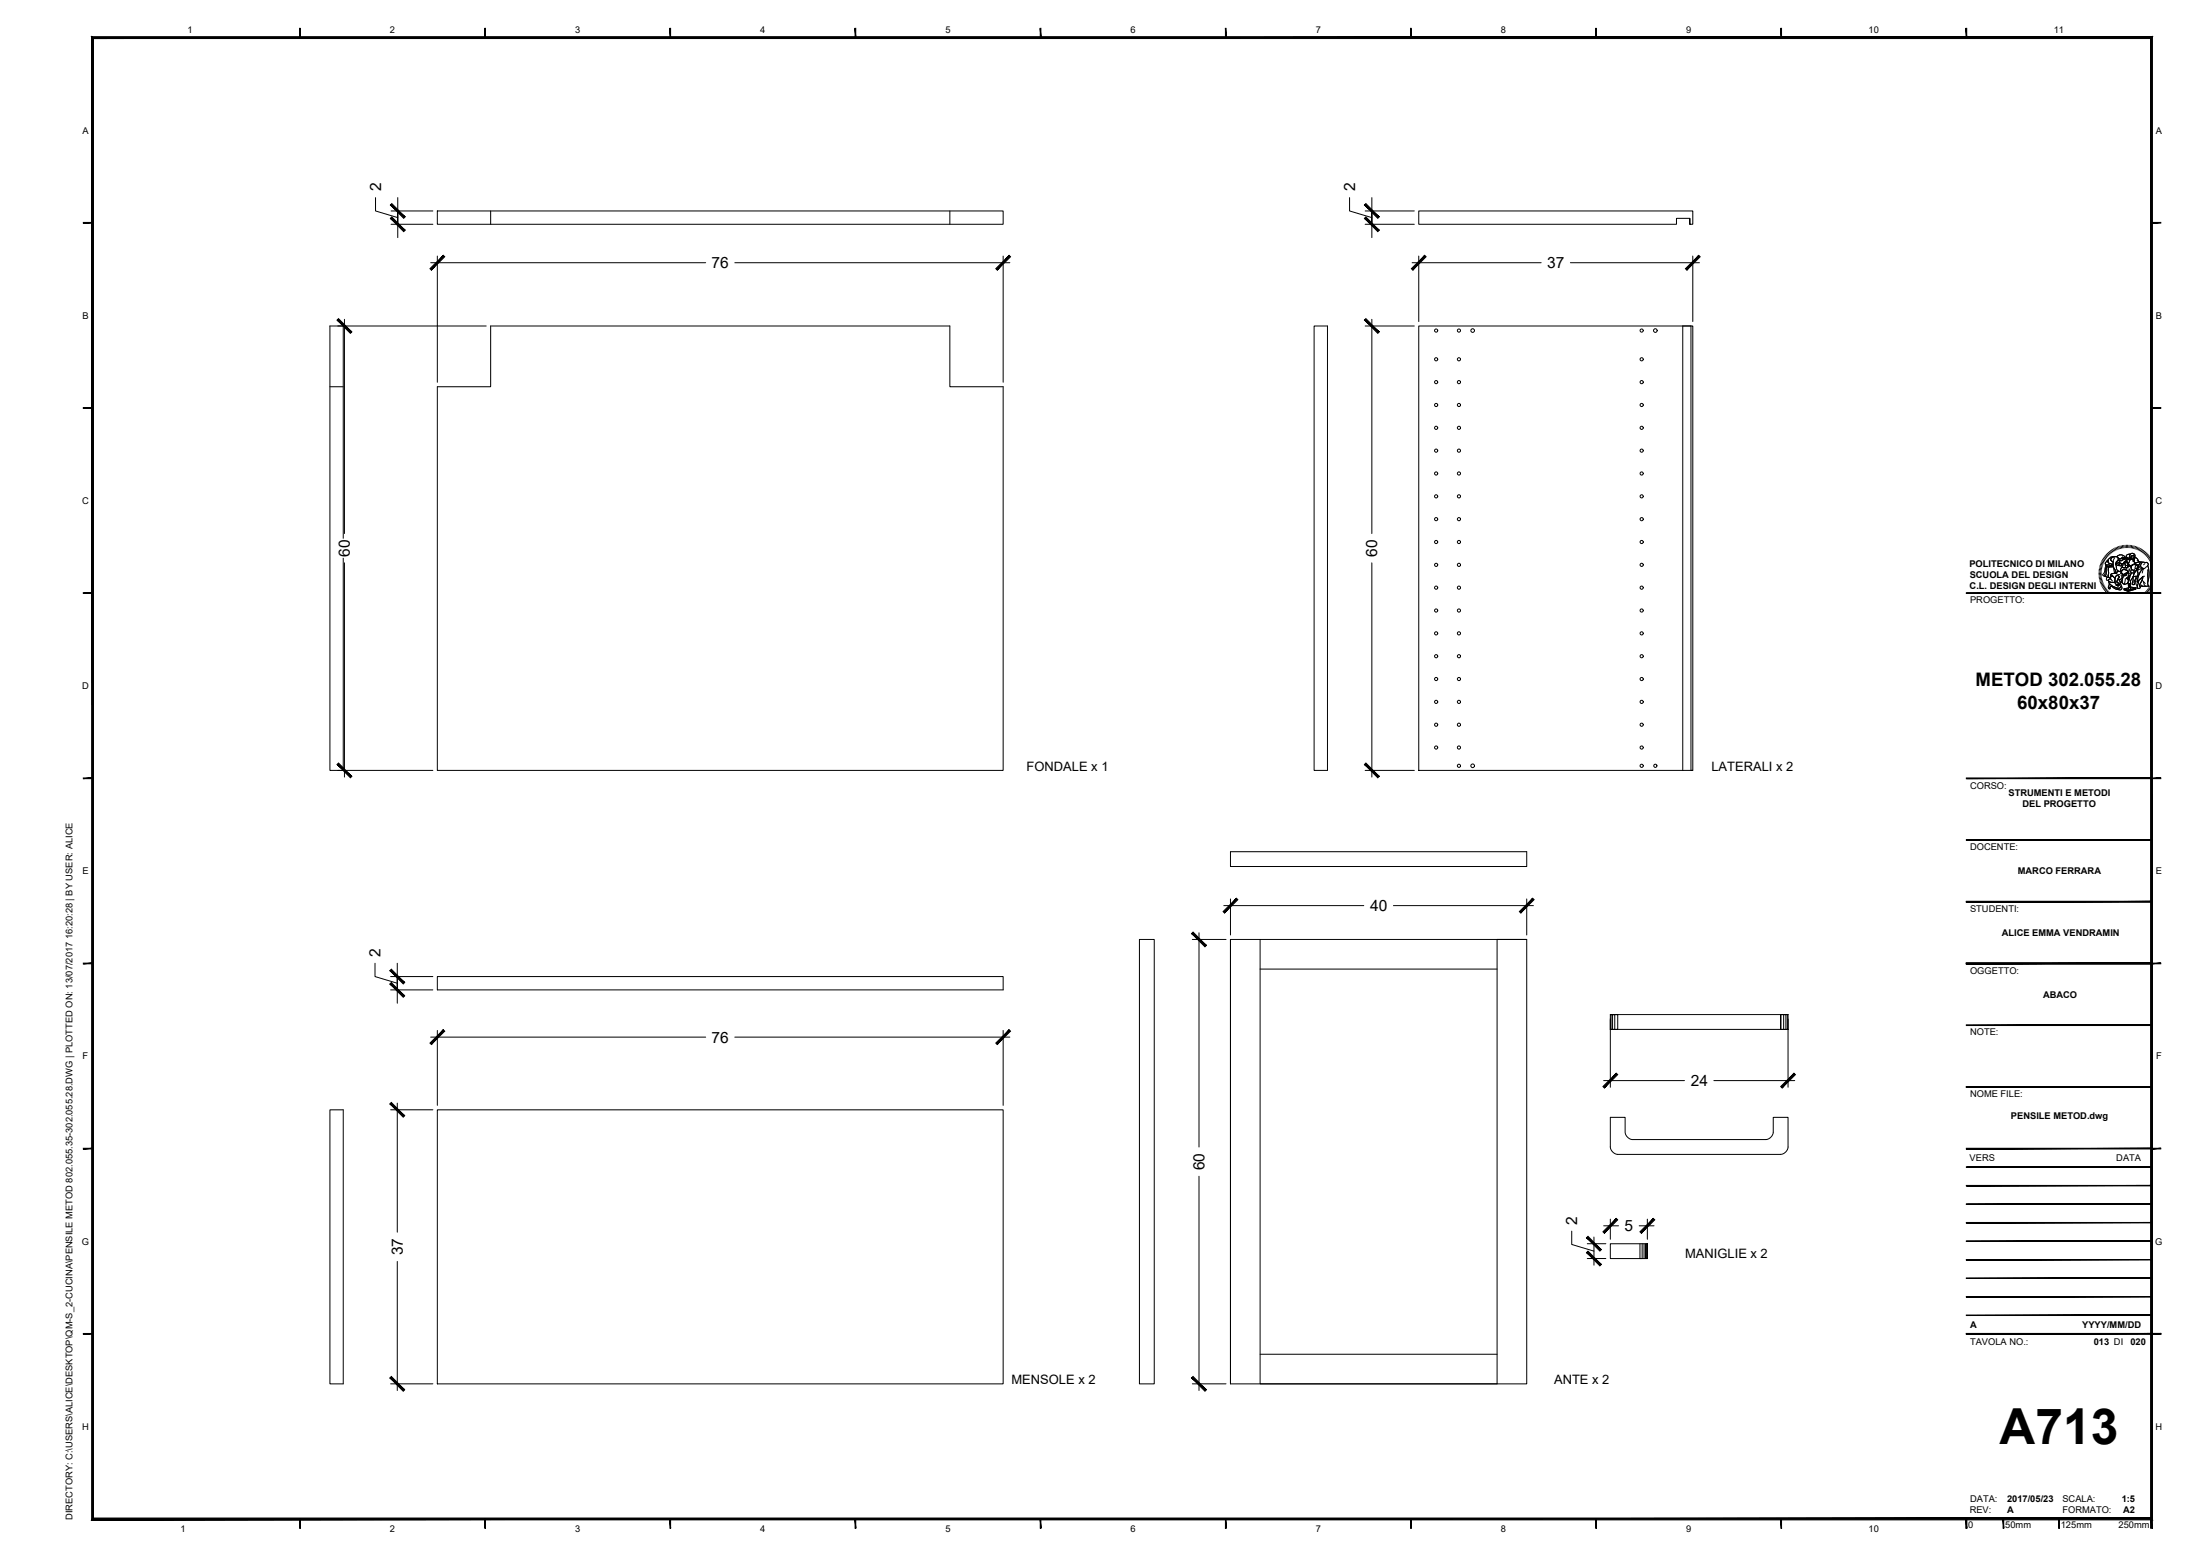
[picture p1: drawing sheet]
<svg xmlns="http://www.w3.org/2000/svg" width="594mm" height="420mm" viewBox="0 0 594 420" stroke-linecap="round" stroke-linejoin="round" font-family="sans-serif">
<!-- layer: A-FURN -->
<g fill="none" stroke="#000" stroke-width=".27">
<path d="M118.1 57h152.8v3.6h-152.8zM132.5 57v3.6M256.5 57v3.6M456.3 59v1.6h.8v-3.6h-74v3.6h69.6v-1.6h3.6v1.6M89.1 88h3.6v120h-3.6zM132.5 88h124v16.4h14.4v103.6h-152.8v-103.6h14.4zM354.9 88h3.6v120h-3.6zM383.1 88h74v120h-74zM89.1 104.4h3.6M454.4 208v-120h2.2v120h.5M332.3 230h80v4h-80zM307.7 253.7h4v120h-4z"/>
<path d="M332.3 253.7v120h80v-120h-80v120M340.3 253.7v120h64v-120h8M118.1 263.7h152.8v3.6h-152.8zM340.3 261.7h64M434.8 274h2v4h-2h.2v-4M434.8 274v4h48v-4M434.8 274h48M435.4 278v-4h.6v4M480.8 274v4M481.6 278v-4h.6v4M482.6 274v4h.2h-2v-4h2M89.1 299.7h3.6v74h-3.6z"/>
<path d="M118.1 299.7h152.8v74h-152.8zM434.8 301.7h4v4a2.25 2.25 0 0 0 2 2h36a2.25 2.25 0 0 0 2-2v-4h4v8a2.25 2.25 0 0 1-2 2h-44a2.25 2.25 0 0 1-2-2zM434.8 335.8h10v4v-4v4h-10zM442.8 335.8v4h.4M443.4 335.8v4M443.9 335.8v4M444.3 335.8v4M444.6 335.8v4M340.3 365.7h64"/>
<circle cx="387.8" cy="89.3" r=".43"/>
<circle cx="387.8" cy="97" r=".43"/>
<circle cx="394" cy="97" r=".43"/>
<circle cx="394" cy="89.3" r=".43"/>
<circle cx="397.7" cy="89.3" r=".49"/>
<circle cx="443.3" cy="89.3" r=".43"/>
<circle cx="443.3" cy="97" r=".43"/>
<circle cx="447" cy="89.3" r=".49"/>
<circle cx="387.8" cy="103.2" r=".43"/>
<circle cx="387.8" cy="115.5" r=".43"/>
<circle cx="387.8" cy="109.4" r=".43"/>
<circle cx="394" cy="109.4" r=".43"/>
<circle cx="394" cy="103.2" r=".43"/>
<circle cx="394" cy="115.5" r=".43"/>
<circle cx="443.3" cy="115.5" r=".43"/>
<circle cx="443.3" cy="103.2" r=".43"/>
<circle cx="443.3" cy="109.4" r=".43"/>
<circle cx="387.8" cy="134" r=".43"/>
<circle cx="387.8" cy="121.7" r=".43"/>
<circle cx="387.8" cy="127.9" r=".43"/>
<circle cx="394" cy="121.7" r=".43"/>
<circle cx="394" cy="134" r=".43"/>
<circle cx="394" cy="127.9" r=".43"/>
<circle cx="443.3" cy="134" r=".43"/>
<circle cx="443.3" cy="127.9" r=".43"/>
<circle cx="443.3" cy="121.7" r=".43"/>
<circle cx="387.8" cy="158.7" r=".43"/>
<circle cx="387.8" cy="140.2" r=".43"/>
<circle cx="387.8" cy="152.5" r=".43"/>
<circle cx="387.8" cy="146.4" r=".43"/>
<circle cx="394" cy="140.2" r=".43"/>
<circle cx="394" cy="158.7" r=".43"/>
<circle cx="394" cy="152.5" r=".43"/>
<circle cx="394" cy="146.4" r=".43"/>
<circle cx="443.3" cy="140.2" r=".43"/>
<circle cx="443.3" cy="152.5" r=".43"/>
<circle cx="443.3" cy="158.7" r=".43"/>
<circle cx="443.3" cy="146.4" r=".43"/>
<circle cx="387.8" cy="177.2" r=".43"/>
<circle cx="387.8" cy="164.9" r=".43"/>
<circle cx="387.8" cy="171" r=".43"/>
<circle cx="394" cy="164.9" r=".43"/>
<circle cx="394" cy="177.2" r=".43"/>
<circle cx="394" cy="171" r=".43"/>
<circle cx="443.3" cy="171" r=".43"/>
<circle cx="443.3" cy="164.9" r=".43"/>
<circle cx="443.3" cy="177.2" r=".43"/>
<circle cx="387.8" cy="189.5" r=".43"/>
<circle cx="387.8" cy="183.4" r=".43"/>
<circle cx="387.8" cy="195.7" r=".43"/>
<circle cx="394" cy="189.5" r=".43"/>
<circle cx="394" cy="183.4" r=".43"/>
<circle cx="394" cy="195.7" r=".43"/>
<circle cx="443.3" cy="189.5" r=".43"/>
<circle cx="443.3" cy="183.4" r=".43"/>
<circle cx="443.3" cy="195.7" r=".43"/>
<circle cx="387.8" cy="201.9" r=".43"/>
<circle cx="394" cy="206.8" r=".43"/>
<circle cx="394" cy="201.9" r=".43"/>
<circle cx="397.7" cy="206.8" r=".49"/>
<circle cx="443.3" cy="201.9" r=".43"/>
<circle cx="443.3" cy="206.8" r=".43"/>
<circle cx="447" cy="206.8" r=".43"/>
</g>
<!-- layer: G-ANNO-LOGO -->
<g fill="none" stroke="#000" stroke-width=".27">
<path d="M566.8 154.8h.6M566.8 154.5h.6M566.8 154.1l.7 .1M566.8 153.8l.7 .1M566.9 153.4l.7 .1M567 153.1l.6 .1M567.1 152.7l.6 .2M567.2 152.4l.6 .2M567.3 152l.6 .3M567.4 151.7l.6 .3M567.4 155.2h-.6M567.5 155.5h-.7"/>
<path d="M567.5 155.8l-.7 .1M567.5 156.1l-.6 .2M567.6 151.4l.6 .3M567.6 156.4l-.6 .2M567.7 156.8l-.7 .1M567.7 151.1l.6 .3M567.8 157.1l-.7 .2M567.9 157.4l-.6 .2M567.9 150.8l.6 .3M568 157.7l-.6 .3M568.1 150.5l.6 .4M568.2 158l-.6 .3"/>
<path d="M568.3 158.3l-.6 .3M568.3 150.2l.6 .4M568.5 158.5l-.6 .4M568.6 149.9l.5 .5M568.6 152.5h.7a.83 .83 0 0 0 1.3-.1l.1 .6-1 .1a.79 .79 0 0 1-1.1-.5zM568.7 152.5v.4M568.7 158.8l-.6 .4M568.8 149.6l.5 .5M568.8 153l-.2 .4-.2 1.5-.3 .6 .4 .2M568.9 159.1l-.6 .4M569 151.4l.3-.2-.1 .3a.81 .81 0 0 0 1 .8l.3 .1-.1 .2a.74 .74 0 0 1-1.1-.1l-.3 .1a.5 .5 0 0 1-.5-.4 .5 .5 0 0 1 .3-.6zM569.1 149.4l.4 .5"/>
<path d="M569.1 159.3l-.6 .5M569.1 153l.4 .1-.2 .4 .1 1.3-.1 1-.1 .1a.43 .43 0 0 1-.6-.2 .43 .43 0 0 1 .1-.6l.1-1.4zM569.1 153l-.3 .6-.1 1.5-.2 .6 .7 .2M569.3 151.2l-.6 .6a.44 .44 0 0 0-.2 .5 .44 .44 0 0 0 .5 .3h.6a.64 .64 0 0 0 1-.2M569.3 159.6l-.5 .4M569.3 149.1l.5 .6M569.3 156.6a1.21 1.21 0 0 0 1.8 .5M569.4 150.9l.6-.5 1.3-.1a1 1 0 0 0-1.2 1l.5 .3v.8l-.5-.1a.75 .75 0 0 1-.9-.8zM569.5 157v.5l.8 .7 1.9 .8M569.5 156.9l.5 .3 1.1-.1 .1 .5 .3 .3v.2l.2-.2 .3 .4-.2-.6 .4 .5-.2-.5 .4 .1-.8-.7 .3-.7 .4 .2 .3 1a.88 .88 0 0 1-.2 1.2 .88 .88 0 0 1-1.2-.2l-1.6-1zM569.5 159.8l-.5 .5M569.5 153.1l1.2-.1 .6 1.2-.1 .5-.4 .1a.6 .6 0 0 0-.8 .7l.2 .1-.4 .5a.56 .56 0 0 1-.5-.9v-1.7z"/>
<path d="M569.5 153.1l-.2 .6v2.1M569.6 148.9l.4 .5M569.6 157.6l1.6 1a1.01 1.01 0 0 0 1.6-.4 .65 .65 0 0 1 0 1 .65 .65 0 0 1-.9 0l-1.3-.6a.45 .45 0 0 0-.5-.3 .45 .45 0 0 0-.3 .5v.2h-.3a.84 .84 0 0 1 0-1.2zM569.6 157.6l-.1 .2a.84 .84 0 0 0 0 1.2l.4-.2-.2-.1a.49 .49 0 0 1 .4-.4 .49 .49 0 0 1 .5 .3l.9 .5a1.04 1.04 0 0 0 1.5-.1l-.2-.8M569.8 156.1a.5 .5 0 0 0-.8-.2 .5 .5 0 0 0 .1 .8 .72 .72 0 0 1 .7-.4 .72 .72 0 0 1 .6 .6h.1M569.9 148.7l.4 .5M570 155.7l.4-.2 .2 .1a.73 .73 0 0 1 .5 1v.5a1.19 1.19 0 0 1-1.8-.5l.7-.2-.2-.3zM570.1 155l1.1-.3 .3 .1 .2-.4 .5-.1 .6 .2 .3 .5a1.02 1.02 0 0 1 0 1.1 1.02 1.02 0 0 1-1 .4l-.1-.3a.47 .47 0 0 0 .1-.8 .47 .47 0 0 0-.8 .3l-.1 .4-.8-.6a.3 .3 0 0 1-.4 0 .3 .3 0 0 1 .1-.5zM570.2 148.5l.3 .5M570.3 150.6l.8-.3a.75 .75 0 0 1 .9 .6 .75 .75 0 0 1-.5 .9l-.3 .5 .2 .3a1.43 1.43 0 0 0 .6 1.5l.2 .2-.5 .1-.1 .4a.39 .39 0 0 1-.4-.2 .39 .39 0 0 1 0-.5l-.5-1.1-.1-1.3a.62 .62 0 0 1-.5-.4 .62 .62 0 0 1 .2-.7zM570.4 155.4l.7 .7M570.4 155.5l-.5 .4 .1 .5"/>
<path d="M570.5 148.3l.3 .6M570.7 153l-2-.1-.3 .4-.1 1.2-.5 .7 .3 .3M570.8 148.1l.3 .6M570.8 153.4l.2 1.3M571 150.6l-.4 .8v1.1l.6 1.5a.55 .55 0 0 0 .3 .8l.2-.4 .5-.2a1.05 1.05 0 0 1-.7-1.4 .95 .95 0 0 1 .3-1.3 .83 .83 0 0 0-.1-1.1 .83 .83 0 0 0-1-.1l-.8 .2-.6 .5-.1 .5a.83 .83 0 0 0 1 .8l.3 .1M571.1 148l.3 .6M571.2 154.7l-.4 .1a.61 .61 0 0 0-.8 .7l.2 .1M571.3 150.3a1.01 1.01 0 0 0-1.3 1l.6 .3M571.4 147.8l.3 .6M571.5 155.4a.47 .47 0 0 1 .7 .2 .47 .47 0 0 1-.2 .6l-.4 .9 .8 .8-.4-.2 .2 .5-.4-.5 .1 .6-.2-.4-.2 .2v-.2l-.4-.6 .1-1.2zM571.5 155.4a.47 .47 0 0 1 .7 .2 .47 .47 0 0 1-.2 .6l-.4 .9 .8 .8-.4-.2 .1 .5-.3-.5 .1 .6-.2-.4-.2 .2v-.2l-.4-.6v-1.1zM571.5 152.2l.8-.3 .3 .2-.4 .2 .2 .4a.61 .61 0 0 1-.9-.5z"/>
<path d="M571.6 151.6l.9-.4-.1 .6-1.1 .5zM571.6 152.2a.57 .57 0 0 0 .8 .5M571.7 150.4l.7-.6 1.1 .2a.3 .3 0 0 1 .3 .5 .3 .3 0 0 1-.5 0l-.2-.1-.5 .5-.6-.2M571.8 147.7l.2 .6M571.8 150.1l1.1-.3 .7 .4a.23 .23 0 0 1 .2 .3 .23 .23 0 0 1-.3 .1l-.4-.2-.4 .5h-.4l-.6-.5zM572 150.7l.7 .2 .5-.5 .3 .2-.2 .6-.4 .2-.5-.2-.5 .2zM572.1 147.6l.2 .6M572.2 154.3l.6 .2 .4 .6a.77 .77 0 0 1-.3 1.1M572.3 152.2h.8l-.2 .1a.37 .37 0 0 1-.3 .5 .37 .37 0 0 1-.4-.4zM572.3 156.6l.3 1a.8 .8 0 0 1 .1 .9 .8 .8 0 0 1-.9 .3M572.3 151.9l.3 .2M572.4 151.6v.2l-1.1 .5"/>
<path d="M572.4 155.1l-.8 .2M572.4 147.5l.2 .6M572.5 151.3l-.4 .5M572.6 154.8l.7 .5M572.7 152.1a.34 .34 0 0 0-.4 .4 .34 .34 0 0 0 .4 .3 .34 .34 0 0 0 .2-.5l.2-.1-.6 .1M572.7 155.3a.7 .7 0 0 1 .2 .9 .7 .7 0 0 1-1 .2M572.8 154.5l.1-.4a.9 .9 0 0 1 1.3-.1l.3 .3a.26 .26 0 0 1 .1 .4 .26 .26 0 0 1-.4 0l-1 .4 .6 .4 .4-.3 .1-.4a.43 .43 0 0 0 .3-.4 .43 .43 0 0 0-.4-.4l-.9-.2-.5 .7-.2-.1v-.5l.5-.8 .2 .2h1.1l.5-.4v-.3l.6 .2 .1 1a.64 .64 0 0 0-.1 1l-.3 .6-.4 .1-.2 .6h-.4l.3 .3 .3-.1-.1 .4 .2-.3-.3 1.1a.97 .97 0 0 1-1.5 0l-.3-.4 .3-.6 .2-1.1M572.8 147.4l.1 .6M572.8 154.2l.6-.4h.6l.5 .4a.3 .3 0 0 1 .1 .5 .3 .3 0 0 1-.5 0l-.2 .2a.51 .51 0 0 1-.6 .3 .51 .51 0 0 1-.4-.5zM572.8 157.1l.8 .7M573 151.2v.1M573.1 150.8l.2 .1"/>
<path d="M573.1 153.1a1.23 1.23 0 0 0-.5 1.3M573.1 156.5v.9M573.1 147.3l.1 .7M573.1 150.8v.1M573.2 155.1l.8-.3a.21 .21 0 0 1 .4-.1 .21 .21 0 0 1-.2 .3l-.4 .5-.5-.2zM573.2 155.9l-.3 1-.4 .4M573.5 151l.7-.2a.32 .32 0 0 1 .2 .6 .31 .31 0 0 1-.5-.2zM573.5 147.3l.1 .6M573.5 150.6l-.2 .6-.4 .2-.5-.2-.5 .2M573.5 151.9l.5-.3 .4 .1 .5 1a.23 .23 0 0 1-.1 .3 .23 .23 0 0 1-.3-.2 .23 .23 0 0 1 .2-.2l-.2-.7a.44 .44 0 0 0-.7-.1 .44 .44 0 0 0 .1 .7l.1 .4a.41 .41 0 0 1-.5 .4 .41 .41 0 0 1-.3-.5zM573.6 159l2-.4 1.1 .2-2 .6zM573.6 159l1.1 .4v.3l-1.1-.4z"/>
<path d="M573.8 151.8l.7 .1 .2 .5a.64 .64 0 0 1-.1 .7 .64 .64 0 0 1-.7 .2zM573.8 147.2l.1 .7M573.9 150.8l.1-.2a.53 .53 0 0 1 .7 .4l-.2 .1M573.9 155.3h.1M573.9 156.2l-.3 1.6 1-.2M573.9 150.6h.1a.52 .52 0 0 1 .5 0 .52 .52 0 0 1 .2 .4l-.2 .1-.2-.3h-.4zM574 154.9l.1 .1M574 155.2l.1 .1M574.1 155h-.1M574.1 152h.1M574.2 152l-.2 .1M574.2 147.2v.7"/>
<path d="M574.3 150.9l-.5-.1-.3 .2h.3a.36 .36 0 0 0 .3 .3 .36 .36 0 0 0 .4-.3l-.2-.2v.2M574.3 156l.3 .1 .2-.6 .4-.1-.4 1.3v-.4h-.3zM574.3 153.3v.7M574.4 154.8l-.2 .5a.51 .51 0 0 1-.8-.1M574.4 151.8l.2 .3-.1 .1M574.5 152a.43 .43 0 0 0-.7-.2 .43 .43 0 0 0 .1 .7 .5 .5 0 0 1-.1 .8 .5 .5 0 0 1-.7-.4l.4-1 .7-.3 .5 .5 .2 .8a.23 .23 0 0 1-.3 .1 .23 .23 0 0 1-.1-.3M574.5 147.2v.7M574.6 152.3l-.2 .1M574.6 152.1a.41 .41 0 0 1 0 .6 .41 .41 0 0 1-.6 0l-.1-.1M574.6 153l-.3 .3h-.4M574.7 159.4l2-.6v.3l-2 .6zM574.7 159.4v.3"/>
<path d="M574.7 151h.2l.1 .5-.2 .7M574.8 155.5h.1M574.8 156.2l-.1 .5 .2-.3M574.8 150.6l.1 .4M574.9 152.6l-.1-.5a.89 .89 0 0 0 0-1.1l-.3-.4a.46 .46 0 0 1-.4-.6 .46 .46 0 0 1 .6-.3 .28 .28 0 0 1 .5 0 .28 .28 0 0 1-.1 .4v1.1l.2-.1v-.4a.4 .4 0 0 0 .3 .3 .4 .4 0 0 0 .5-.1l-.1 .6 .2-.1 .4 .7-1.1 .7M574.9 147.2v.7M575 155.9l-.2 .3v-.3M575 153.6l-.2 1.4M575 152.8l.4 .2M575 157.7l.2-.1 .2 1-.3-.5-.4 .6zM575.1 154.8l-.4 .3v.5M575.2 155.4l-.4 .1-.2 .6h-.4l.3 .3 .3-.1"/>
<path d="M575.2 153.7l-.4 .8M575.3 147.2l-.1 .7M575.3 149.7l.7-.3 .4 .2 .1 .4v.7l-.4 .9v-.7l.3-.5a.28 .28 0 0 0-.1-.3 .28 .28 0 0 0-.4 0 .79 .79 0 0 0-.6 1.1h-.2l-.1-.8zM575.3 149.7h-.5a.62 .62 0 0 0-.6 .7M575.4 150.7l.2 .3 .5-.1M575.4 149.5l.6-.1 .4 .2 .1 .4v.7l-.4 .9 .2-1.3a.27 .27 0 0 0-.1-.3 .27 .27 0 0 0-.3 .1h-.4l-.2 1-.2 .1-.1-.8zM575.5 152.8l.2-.1a.98 .98 0 0 1 1.2-.2 .63 .63 0 0 1 .7 .4 .63 .63 0 0 1-.4 .8 .88 .88 0 0 1-.8 .5 .88 .88 0 0 1-.8-.5zM575.5 150.4l.3 .1M575.5 154.7l.9-.1-.7 1.6a1.5 1.5 0 0 0-.5 1.5h-.2l-.2 .5-.2-.9zM575.5 154.8l-.9 2.5 .2 .9 .4-.6 .2 1.3-.3-.8-.4 1 .1-.9M575.6 150.1h.3a.3 .3 0 0 1 .4 0 .3 .3 0 0 1 .1 .3l-.3 .5a.39 .39 0 0 1-.4 .1 .39 .39 0 0 1-.3-.3zM575.6 150.9h.1"/>
<path d="M575.6 153.8a.62 .62 0 0 0-.1 1l1-.2 .4-.6M575.6 147.3l-.1 .7M575.6 150.5h.1M575.7 150.8h.1M576 147.4l-.2 .6M576 150.6l.2 .1M576 150.6v.1M576.1 155.7l.7-.1-.5 1.4 .2 .7-.4 .2-.4-.2zM576.2 151.4l.4 .7M576.3 153.9h.1M576.3 147.4l-.2 .7M576.3 152.3h.1a2.24 2.24 0 0 1 1.8-.5l-.7 .9z"/>
<path d="M576.4 154.6l-.7 1.6a1.52 1.52 0 0 0-.5 1.5M576.5 153.8l-.3 .1M576.5 150.4a1.26 1.26 0 0 1 .9 1.1l.3 .2-.6 .2a.52 .52 0 0 1-.6 .1 .52 .52 0 0 1-.3-.6zM576.5 150.4l.7 .5 .2 .5M576.5 154.1l-.1 .1M576.7 147.5l-.2 .7M576.7 158.8v.3l-2 .6-1.1-.4v-.3l1.1 .4 2-.6a6.2 6.2 0 0 0-3.1 .2M576.8 155.6l-.5 1.4 .2 .7-.2 .2-.6-.2 .3-2M577 147.6l-.2 .7M577.1 153.5l-.1 .4M577.1 153.7l.2 .1-.1 .7a.69 .69 0 0 1-.2 1.1l-1 .1 .4-1.1zM577.1 152.5a.58 .58 0 0 1 .5 .6 .58 .58 0 0 1-.5 .6 .62 .62 0 0 1-1 .5l-.3-.3a.78 .78 0 0 1 0-1.2l.5-.2a.33 .33 0 0 1 .5 .2 .33 .33 0 0 1-.2 .4v.2a.22 .22 0 0 0 .2 .3 .22 .22 0 0 0 .2-.2l.2-.4-.1-.5-.6-.2-.7 .2-.4 .5 .1 .3"/>
<path d="M577.1 151.3l.5 .4M577.2 155.6l-1.2 .1M577.2 157l-.1 .2 .3 .2M577.3 147.8l-.2 .6M577.3 153.8v1.2l-.2 1a1.88 1.88 0 0 0-.1 2.1l.2 .1M577.5 156.7l1.1-1-.5 1.6a1.3 1.3 0 0 0-.2 1.4l-.1 .1a.45 .45 0 0 1-.7 0 .45 .45 0 0 1 .1-.7zM577.5 152.7a1.04 1.04 0 0 1 .6-.9 1.04 1.04 0 0 1 1.1 .1 .56 .56 0 0 1 .8 .2 .56 .56 0 0 1-.2 .8l-.3 .3a1.09 1.09 0 0 1-1.9-.3M577.6 154.5v.5M577.7 147.9l-.3 .6M578 148.1l-.3 .6M578 153.7l-.8 .1M578.1 157.9l.6 .4"/>
<path d="M578.3 148.3l-.4 .5M578.3 151.7a2.63 2.63 0 0 0-2 .6M578.5 156.7l.8 .9M578.5 153.7a6.7 6.7 0 0 0-1.4 3.4l1.5-1.3 .5-.2M578.6 151.8a.92 .92 0 0 0-.6 1 .92 .92 0 0 0 1 .7M578.6 151.8l.5 .1a.62 .62 0 0 1 .7 .1 .62 .62 0 0 1 .2 .7l.2 1.1a8.1 8.1 0 0 1-.2 3.7l.2 .8h-1.9a.45 .45 0 0 1-.6-.3 .45 .45 0 0 1 .3-.6l.6-1.7-1.5 1.4a6 6 0 0 1 1.5-3.4l.4-.2a.93 .93 0 0 1-1-.7 .93 .93 0 0 1 .6-1zM578.6 148.4l-.4 .6M578.6 155.7l-.5 1.6a1.3 1.3 0 0 0-.2 1.4l-.1 .1a.47 .47 0 0 1-.7 0 .47 .47 0 0 1 .1-.7l.3-1.4M578.7 153.7l-.2 1M578.9 157.1l.1 .8 .5 .4M578.9 148.6l-.4 .6M579.1 152.2l-.2 .3"/>
<path d="M579.2 148.9l-.5 .5M579.2 159.9l.5 .5M579.4 159.7l.5 .5M579.4 149.1l-.4 .5M579.7 159.5l.5 .4M579.7 149.3l-.5 .5M579.9 159.2l.5 .4M579.9 153.8l.1 3.4M580 149.6l-.5 .4M580 152.7a9.5 9.5 0 0 1 0 5l.2 .6-2.4-.1M580.1 159l.5 .4M580.2 149.8l-.5 .5"/>
<path d="M580.2 158.7l.6 .4M580.4 158.4l.6 .4M580.4 150.1l-.5 .4M580.6 158.1l.6 .3M580.6 150.4l-.5 .4M580.7 157.8l.6 .3M580.8 150.7l-.5 .4M580.9 157.5l.6 .3M581 157.2l.6 .3M581 151l-.6 .3M581.1 156.9l.6 .2M581.2 156.6l.6 .2"/>
<path d="M581.2 151.3l-.6 .3M581.2 156.3l.7 .1M581.3 156l.7 .1M581.3 155.7h.7M581.4 151.6l-.7 .3M581.4 155.3l.7 .1M581.4 155.1h.7M581.5 152l-.6 .2M581.6 152.3l-.6 .2M581.7 152.6l-.6 .2M581.8 153l-.6 .1M581.9 153.3l-.6 .2"/>
<path d="M582 153.7l-.7 .1M582 154l-.6 .1M582.1 154.4h-.7M582.1 154.7l-.7 .1M569.7 160l-.4 .5M570 160.2l-.5 .6M570.2 160.4l-.4 .6M570.5 160.6l-.4 .6M570.8 160.8l-.4 .6M571.1 161l-.4 .6M571.3 161.1l-.3 .6M571.6 161.3l-.2 .6"/>
<path d="M571.9 161.4l-.2 .6M572.2 161.5l-.2 .6M572.6 161.6l-.2 .6M572.9 161.7l-.2 .6M573.2 161.7l-.1 .7M573.5 161.8l-.1 .7M573.8 161.8v.7M574.2 161.8l-.1 .7M574.5 161.8v.7M574.8 161.8l.1 .7M575.1 161.8l.1 .7M575.5 161.8l.1 .6"/>
<path d="M575.8 161.7l.1 .7M576.1 161.6l.2 .7M576.4 161.5l.2 .7M576.7 161.5l.2 .6M577 161.3l.3 .7M577.3 161.2l.3 .6M577.6 161.1l.3 .6M577.9 160.9l.3 .6M578.2 160.7l.3 .6M578.4 160.6l.4 .5M578.7 160.4l.4 .5M579 160.2l.4 .5"/>
</g>
<!-- layer: G-ANNO-TTLB -->
<g fill="#fff" stroke="#fff" stroke-width=".27">
<path d="M556 160.2l30.7 4.3-5.7-4.3zM556 160.2l30.7 4.3h-30.7z"/>
<path d="M581 145.6h5.7l-5.7 14.6zM586.7 145.6l-5.7 14.6 5.7 4.3z"/>
</g>
<path d="M556 160.2h25v-14.6h5.7v18.9h-30.7z" fill="none" stroke="#fff" stroke-width=".27"/>
<g fill="#000" stroke="#000" stroke-width=".27">
<path d="M80.9 7.7l.2 2.5v-2.5zM80.9 7.7l.2 2.5h-.2z"/>
<path d="M130.9 7.7l.2 2.5v-2.5zM130.9 7.7l.2 2.5h-.2z"/>
<path d="M180.9 7.7l.2 2.5v-2.5zM180.9 7.7l.2 2.5h-.2z"/>
<path d="M230.9 7.7l.2 2.5v-2.5zM230.9 7.7l.2 2.5h-.2z"/>
<path d="M280.9 7.7l.2 2.5v-2.5zM280.9 7.7l.2 2.5h-.2z"/>
<path d="M330.9 7.7l.2 2.5v-2.5zM330.9 7.7l.2 2.5h-.2z"/>
<path d="M380.9 7.7l.2 2.5v-2.5zM380.9 7.7l.2 2.5h-.2z"/>
<path d="M430.9 7.7l.2 2.5v-2.5zM430.9 7.7l.2 2.5h-.2z"/>
<path d="M480.9 7.7l.2 2.5v-2.5zM480.9 7.7l.2 2.5h-.2z"/>
<path d="M530.9 7.7l.2 2.5v-2.5zM530.9 7.7l.2 2.5h-.2z"/>
<path d="M25.2 10.4h555.5l.5-.5zM24.8 9.9h556.4l-556 .5zM24.8 9.9l.4 400v-399.5zM24.8 9.9l.4 400-.4 .5zM25.2 409.9l-.4 .5 555.9-.5zM24.8 410.4l555.9-.5 .5 .5zM580.7 10.4v399.5l.5 .5zM580.7 10.4l.5-.5v400.5z"/>
<path d="M22.5 60.2h2.5v-.1zM22.5 60.1h2.5l-2.5 .1z"/>
<path d="M581 60.2h2.5v-.1zM581 60.1h2.5l-2.5 .1z"/>
<path d="M22.5 110.3h2.5v-.2zM22.5 110.1h2.5l-2.5 .2z"/>
<path d="M581 110.3h2.5v-.2zM581 110.1h2.5l-2.5 .2z"/>
<path d="M22.5 160.2h2.5v-.1zM22.5 160.1h2.5l-2.5 .1z"/>
<path d="M531 160.2h50v-.1zM531 160.1h50l-50 .1z"/>
<path d="M581 160.2h2.5v-.1zM581 160.1h2.5l-2.5 .1z"/>
<path d="M22.5 210.3h2.5v-.2zM22.5 210.1h2.5l-2.5 .2z"/>
<path d="M531 210.3h50v-.2zM531 210.1h50l-50 .2z"/>
<path d="M581 210.3h2.5v-.2zM581 210.1h2.5l-2.5 .2z"/>
<path d="M531 226.9h50v-.2zM531 226.7h50l-50 .2z"/>
<path d="M531 243.4v.2l50-.2zM531 243.6l50-.2v.2z"/>
<path d="M531 243.6h50v-.2zM531 243.4h50l-50 .2z"/>
<path d="M22.5 260.2h2.5v-.1zM22.5 260.1h2.5l-2.5 .1z"/>
<path d="M531 260.1v.1l50-.1zM531 260.2l50-.1v.1z"/>
<path d="M531 260.1v.1l50-.1zM531 260.2l50-.1v.1z"/>
<path d="M531 276.7v.2l50-.2zM531 276.9l50-.2v.2z"/>
<path d="M531 260.1v.1l50-.1zM531 260.2l50-.1v.1z"/>
<path d="M531 260.1v.1l50-.1zM531 260.2l50-.1v.1z"/>
<path d="M581 260.2h2.5v-.1zM581 260.1h2.5l-2.5 .1z"/>
<path d="M531 293.4v.2l50-.2zM531 293.6l50-.2v.2z"/>
<path d="M531 293.4v.2l50-.2zM531 293.6l50-.2v.2z"/>
<path d="M22.5 310.2h2.5v-.1zM22.5 310.1h2.5l-2.5 .1z"/>
<path d="M531 315.1h50zM531 315.2l50-.1z"/>
<path d="M531 310.1v.1l50-.1zM531 310.2l50-.1v.1z"/>
<path d="M581 310.2h2.5v-.1zM581 310.1h2.5l-2.5 .1z"/>
<path d="M531 335.1h50zM531 335.2l50-.1z"/>
<path d="M531 330.1h50zM531 330.2l50-.1z"/>
<path d="M531 325.1h50zM531 325.2l50-.1z"/>
<path d="M531 320.1h50zM531 320.2l50-.1z"/>
<path d="M531 355.1h50zM531 355.2l50-.1z"/>
<path d="M531 350.1h50zM531 350.2l50-.1z"/>
<path d="M531 345.1h50zM531 345.2l50-.1z"/>
<path d="M531 340.1h50zM531 340.2l50-.1z"/>
<path d="M22.5 360.2h2.5v-.1zM22.5 360.1h2.5l-2.5 .1z"/>
<path d="M531 360.1v.1l50-.1zM531 360.2l50-.1v.1z"/>
<path d="M531 360.1v.1l50-.1zM531 360.2l50-.1v.1z"/>
<path d="M581 360.2h2.5v-.1zM581 360.1h2.5l-2.5 .1z"/>
<path d="M581 360.2h2.5v-.1zM581 360.1h2.5l-2.5 .1z"/>
<path d="M581 360.2h2.5v-.1zM581 360.1h2.5l-2.5 .1z"/>
<path d="M80.9 410.2l.2 2.5v-2.5zM80.9 410.2l.2 2.5h-.2z"/>
<path d="M130.9 410.2l.2 2.5v-2.5zM130.9 410.2l.2 2.5h-.2z"/>
<path d="M180.9 410.2l.2 2.5v-2.5zM180.9 410.2l.2 2.5h-.2z"/>
<path d="M230.9 410.2l.2 2.5v-2.5zM230.9 410.2l.2 2.5h-.2z"/>
<path d="M280.9 410.2l.2 2.5v-2.5zM280.9 410.2l.2 2.5h-.2z"/>
<path d="M330.9 410.2l.2 2.5v-2.5zM330.9 410.2l.2 2.5h-.2z"/>
<path d="M380.9 410.2l.2 2.5v-2.5zM380.9 410.2l.2 2.5h-.2z"/>
<path d="M430.9 410.2l.2 2.5v-2.5zM430.9 410.2l.2 2.5h-.2z"/>
<path d="M480.9 410.2l.2 2.5v-2.5zM480.9 410.2l.2 2.5h-.2z"/>
<path d="M530.9 410.2v2.5h.2zM530.9 410.2h.2v2.5z"/>
<path d="M530.9 410.2l.2 2.5v-2.5zM530.9 410.2l.2 2.5h-.2z"/>
<path d="M540.9 410.2l.2 2.5v-2.5zM540.9 410.2l.2 2.5h-.2z"/>
<path d="M555.9 410.2l.2 2.5v-2.5zM555.9 410.2l.2 2.5h-.2z"/>
<path d="M580.7 410.2l.5 2.5v-2.5zM580.7 410.2l.5 2.5h-.5z"/>
</g>
<!-- layer: G-ANNO-DIM -->
<g fill="none" stroke="#000" stroke-width=".27">
<path d="M101.4 53.4v3.6l6 1.8M105.6 57h11.3M107.4 53.4v3.6M364.4 53.4v3.6l6 1.8M368.6 57h13.3M370.4 53.4v3.6M105.6 60.6h11.3M107.4 60.6v-3.6v3.6M107.4 60.6v3.6M116.3 70.9h74.3M118.1 69.1v34.1M198.4 70.9h74.3"/>
<path d="M270.9 69.1v34.1M368.6 60.6h13.3M370.4 60.6v-3.6v3.6M370.4 60.6v3.6M381.3 70.9h34.9M383.1 69.1v17.7M424.1 70.9h34.8M457.1 69.1v17.7M91.2 88h40.1M93 86.2v57.9M368.6 88h13.3M370.4 86.2v57.9"/>
<path d="M93 152v57.8M370.4 152v57.8M91.2 208h25.7M368.6 208h13.3M322 253.7h9.1M323.8 251.9v57.8M330.5 244.5h37.8M332.3 242.7v9.8M376.3 244.5h37.8M412.3 242.7v9.8M101.3 260.1v3.6l6 1.8M105.5 267.3h11.4"/>
<path d="M105.5 263.7h11.4M107.3 267.3v-3.6v3.6M107.3 260.1v3.6M107.3 267.3v3.6M118.1 278.2v20.3M270.9 278.2v20.3M434.8 275.2v18.4M482.8 275.2v18.4M105.5 299.7h11.4M107.3 297.9v34.8M116.3 280h74.3M198.4 280h74.3"/>
<path d="M433 291.8h21.9M462.8 291.8h21.8M323.8 317.6v57.9M424.4 332.4v3.6l6 1.8M428.6 335.8h5M428.6 339.8h5M430.4 334v7.6M433 331h4M434.8 329.2v5.4M442.6 331h4M444.8 329.2v5.4M107.3 340.6v34.9"/>
<path d="M105.5 373.7h11.4M322 373.7h9.1"/>
</g>
<!-- layer: 0 -->
<g fill="#000" stroke="#000" stroke-width=".27">
<path d="M105.4 55.4l4 3.2-3.6-3.6zM105.4 55.4l4 3.2-.4 .4z"/>
<path d="M368.8 55l-.3 .4 3.9 3.2zM368.5 55.4l3.9 3.2-.3 .4z"/>
<path d="M105.4 59l3.6 3.6 .4-.4zM105.4 59l.4-.4 3.6 3.6z"/>
<path d="M119.7 69l-3.2 3.9 3.6-3.6zM119.7 69l-3.2 3.9-.4-.3z"/>
<path d="M272.5 69l-3.6 3.6 .4 .3zM272.5 69l.4 .3-3.6 3.6z"/>
<path d="M368.5 59l3.6 3.6 .3-.4zM368.5 59l.3-.4 3.6 3.6z"/>
<path d="M384.7 69l-3.2 3.9 3.6-3.6zM384.7 69l-3.2 3.9-.4-.3z"/>
<path d="M455.1 72.6l.4 .3 3.2-3.9zM458.7 69l.4 .3-3.6 3.6z"/>
<path d="M91 86.4l3.6 3.6 .4-.4zM91 86.4l.4-.4 3.6 3.6z"/>
<path d="M368.5 86.4l3.6 3.6 .3-.4zM368.5 86.4l.3-.4 3.6 3.6z"/>
<path d="M91.4 206l-.4 .4 4 3.2zM91 206.4l4 3.2-.4 .4z"/>
<path d="M368.8 206l-.3 .4 3.9 3.2zM368.5 206.4l3.9 3.2-.3 .4z"/>
<path d="M321.8 252.1l3.6 3.6 .4-.4zM321.8 252.1l.4-.4 3.6 3.6z"/>
<path d="M333.9 242.6l-3.2 3.9 3.6-3.6zM333.9 242.6l-3.2 3.9-.4-.3z"/>
<path d="M413.9 242.6l-3.6 3.6 .4 .3zM413.9 242.6l.4 .3-3.6 3.6z"/>
<path d="M105.7 261.7l-.4 .4 4 3.2zM105.3 262.1l4 3.2-.4 .4z"/>
<path d="M105.3 265.7l3.6 3.6 .4-.4zM105.3 265.7l.4-.4 3.6 3.6z"/>
<path d="M119.7 278.1l-3.2 3.9 3.6-3.6zM119.7 278.1l-3.2 3.9-.4-.3z"/>
<path d="M268.9 281.7l.4 .3 3.2-3.9zM272.5 278.1l.4 .3-3.6 3.6z"/>
<path d="M436.5 289.8l-3.3 4 3.6-3.6zM436.5 289.8l-3.3 4-.3-.4z"/>
<path d="M480.9 293.4l.3 .4 3.2-4zM484.4 289.8l.4 .4-3.6 3.6z"/>
<path d="M105.3 298.1l3.6 3.6 .4-.4zM105.7 297.7l3.6 3.6-4-3.2z"/>
<path d="M428.8 337.8l-.4 .4 4 3.2zM428.4 338.2l4 3.2-.4 .4z"/>
<path d="M428.4 334.2l3.6 3.6 .4-.4zM428.4 334.2l.4-.4 3.6 3.6z"/>
<path d="M436.5 329l-3.3 4 3.6-3.6zM436.5 329l-3.3 4-.3-.4z"/>
<path d="M442.8 332.6l.4 .4 3.3-4zM446.5 329l.3 .4-3.6 3.6z"/>
<path d="M105.7 371.7l-.4 .4 4 3.2zM105.3 372.1l4 3.2-.4 .4z"/>
<path d="M321.8 372.1l4 3.2-3.6-3.6zM321.8 372.1l4 3.2-.4 .4z"/>
</g>
<!-- layer: G-ANNO-DIM -->
<g fill="#fff" stroke="#fff" stroke-width=".27">
<path d="M192.1 69.1v3.7l4.8-3.7zM192.1 72.8l4.8-3.7v3.7z"/>
<path d="M91.2 145.6v4.9h3.6zM91.2 145.6h3.6v4.9z"/>
<path d="M192.1 278.2v3.7l4.8-3.7zM192.1 281.9l4.8-3.7v3.7z"/>
<path d="M105.4 334.2v4.9h3.7zM105.4 334.2h3.7v4.9z"/>
<path d="M417.7 69.1v3.7l4.9-3.7zM417.7 72.8l4.9-3.7v3.7z"/>
<path d="M368.6 145.6v4.9h3.7zM368.6 145.6h3.7v4.9z"/>
<path d="M99.6 49.3v2.6h3.6zM99.6 49.3h3.6v2.6z"/>
<path d="M99.5 256v2.6h3.6zM99.5 256h3.6v2.6z"/>
<path d="M362.6 49.3v2.6h3.6zM362.6 49.3h3.6v2.6z"/>
<path d="M369.8 242.7v3.7l5-3.7zM369.8 246.4l5-3.7v3.7z"/>
<path d="M321.9 311.2v4.9h3.7zM321.9 311.2h3.7v4.9z"/>
<path d="M456.4 290v3.6l4.9-3.6zM456.4 293.6l4.9-3.6v3.6z"/>
<path d="M422.6 328.4v2.5h3.6zM422.6 328.4h3.6v2.5z"/>
<path d="M438.5 329.2v3.6l2.6-3.6zM441.1 329.2v3.6h-2.6z"/>
</g>
<text font-size="13.4" x="540" y="390">A713</text>
<g font-size="5">
<text x="533.5" y="185.3">METOD 302.055.28</text>
<text x="544.7" y="191.4">60x80x37</text>
</g>
<g font-size="4.2">
<text x="102.9" y="51.7" transform="rotate(-90 102.9 51.7)">2</text>
<text x="365.9" y="51.7" transform="rotate(-90 365.9 51.7)">2</text>
<text x="192.2" y="72.4">76</text>
<text x="417.8" y="72.4">37</text>
<text x="94.5" y="150.3" transform="rotate(-90 94.5 150.3)">60</text>
<text x="371.9" y="150.3" transform="rotate(-90 371.9 150.3)">60</text>
<text x="370" y="246">40</text>
<text x="102.8" y="258.4" transform="rotate(-90 102.8 258.4)">2</text>
<text x="192.2" y="281.5">76</text>
<text x="456.6" y="293.3">24</text>
<text x="325.2" y="316" transform="rotate(-90 325.2 316)">60</text>
<text x="425.9" y="330.8" transform="rotate(-90 425.9 330.8)">2</text>
<text x="438.7" y="332.5">5</text>
<text x="108.8" y="339" transform="rotate(-90 108.8 339)">37</text>
</g>
<g font-size="3.5">
<text x="277.2" y="208.1">FONDALE x 1</text>
<text x="462.1" y="208.1">LATERALI x 2</text>
<text x="455.1" y="339.8">MANIGLIE x 2</text>
<text x="273.1" y="373.6">MENSOLE x 2</text>
<text x="419.7" y="373.7">ANTE x 2</text>
</g>
<g font-size="2.5">
<text x="50.6" y="9">1</text>
<text x="105.3" y="9">2</text>
<text x="155.3" y="9">3</text>
<text x="205.3" y="9">4</text>
<text x="255.3" y="9">5</text>
<text x="305.3" y="9">6</text>
<text x="355.3" y="9">7</text>
<text x="405.3" y="9">8</text>
<text x="455.3" y="9">9</text>
<text x="504.6" y="9">10</text>
<text x="554.6" y="9">11</text>
<text x="22.2" y="36.1">A</text>
<text x="582.1" y="36.1">A</text>
<text x="22.2" y="86.1">B</text>
<text x="582.1" y="86.1">B</text>
<text x="22.2" y="136.1">C</text>
<text x="582.1" y="136.1">C</text>
<text x="531.8" y="153.1">POLITECNICO DI MILANO</text>
<text x="531.9" y="159.1">C.L. DESIGN DEGLI INTERNI</text>
<text x="531.9" y="156.1">SCUOLA DEL DESIGN</text>
<text x="532" y="162.9">PROGETTO:</text>
<text x="22.2" y="186.1">D</text>
<text x="582.1" y="186.1">D</text>
<text x="532" y="212.9">CORSO:</text>
<text x="542.4" y="214.8">STRUMENTI E METODI</text>
<text x="546.1" y="217.9">DEL PROGETTO</text>
<text x="532" y="229.6">DOCENTE:</text>
<text x="22.2" y="236.1">E</text>
<text x="544.9" y="236.1">MARCO FERRARA</text>
<text x="582.1" y="236.1">E</text>
<text x="532" y="246.3">STUDENTI:</text>
<text x="540.5" y="252.7">ALICE EMMA VENDRAMIN</text>
<text x="532" y="262.9">OGGETTO:</text>
<text x="551.7" y="269.4">ABACO</text>
<text x="532" y="279.6">NOTE:</text>
<text x="22.3" y="286.1">F</text>
<text x="582.2" y="286.1">F</text>
<text x="532" y="296.3">NOME FILE:</text>
<text x="543" y="302.2">PENSILE METOD.dwg</text>
<text x="531.9" y="313.6">VERS</text>
<text x="571.5" y="313.6">DATA</text>
<text x="22.1" y="336.1">G</text>
<text x="582" y="336.1">G</text>
<text x="532" y="358.6">A</text>
<text x="562.3" y="358.6">YYYY/MM/DD</text>
<text x="532" y="363.1">TAVOLA NO.:</text>
<text x="565.4" y="363.1">013 DI</text>
<text x="575.3" y="363.1">020</text>
<text x="22.2" y="386.1">H</text>
<text x="582.1" y="386.1">H</text>
<text x="532" y="405.6">DATA:</text>
<text x="542" y="405.5">2017/05/23</text>
<text x="556.9" y="405.6">SCALA:</text>
<text x="572.9" y="405.5">1:5</text>
<text x="19.5" y="410.4" transform="rotate(-90 19.5 410.4)">DIRECTORY: C:\USERS\ALICE\DESKTOP\QM-S_2-CUCINA\PENSILE METOD 802.055.35-302.055.28.DWG | PLOTTED ON: 13/07/2017 16:20:28 | BY USER: ALICE</text>
<text x="48.8" y="413.5">1</text>
<text x="105.3" y="413.5">2</text>
<text x="155.3" y="413.5">3</text>
<text x="205.3" y="413.5">4</text>
<text x="255.3" y="413.5">5</text>
<text x="305.3" y="413.5">6</text>
<text x="355.3" y="413.5">7</text>
<text x="405.3" y="413.5">8</text>
<text x="455.3" y="413.5">9</text>
<text x="504.6" y="413.5">10</text>
<text x="531.5" y="412.7">0</text>
<text x="531.9" y="408.5">REV:</text>
<text x="541.5" y="412.7">50mm</text>
<text x="542" y="408.6">A</text>
<text x="556.5" y="412.7">125mm</text>
<text x="556.9" y="408.6">FORMATO:</text>
<text x="572.1" y="412.7">250mm</text>
<text x="573.4" y="408.6">A2</text>
</g>
</svg>
